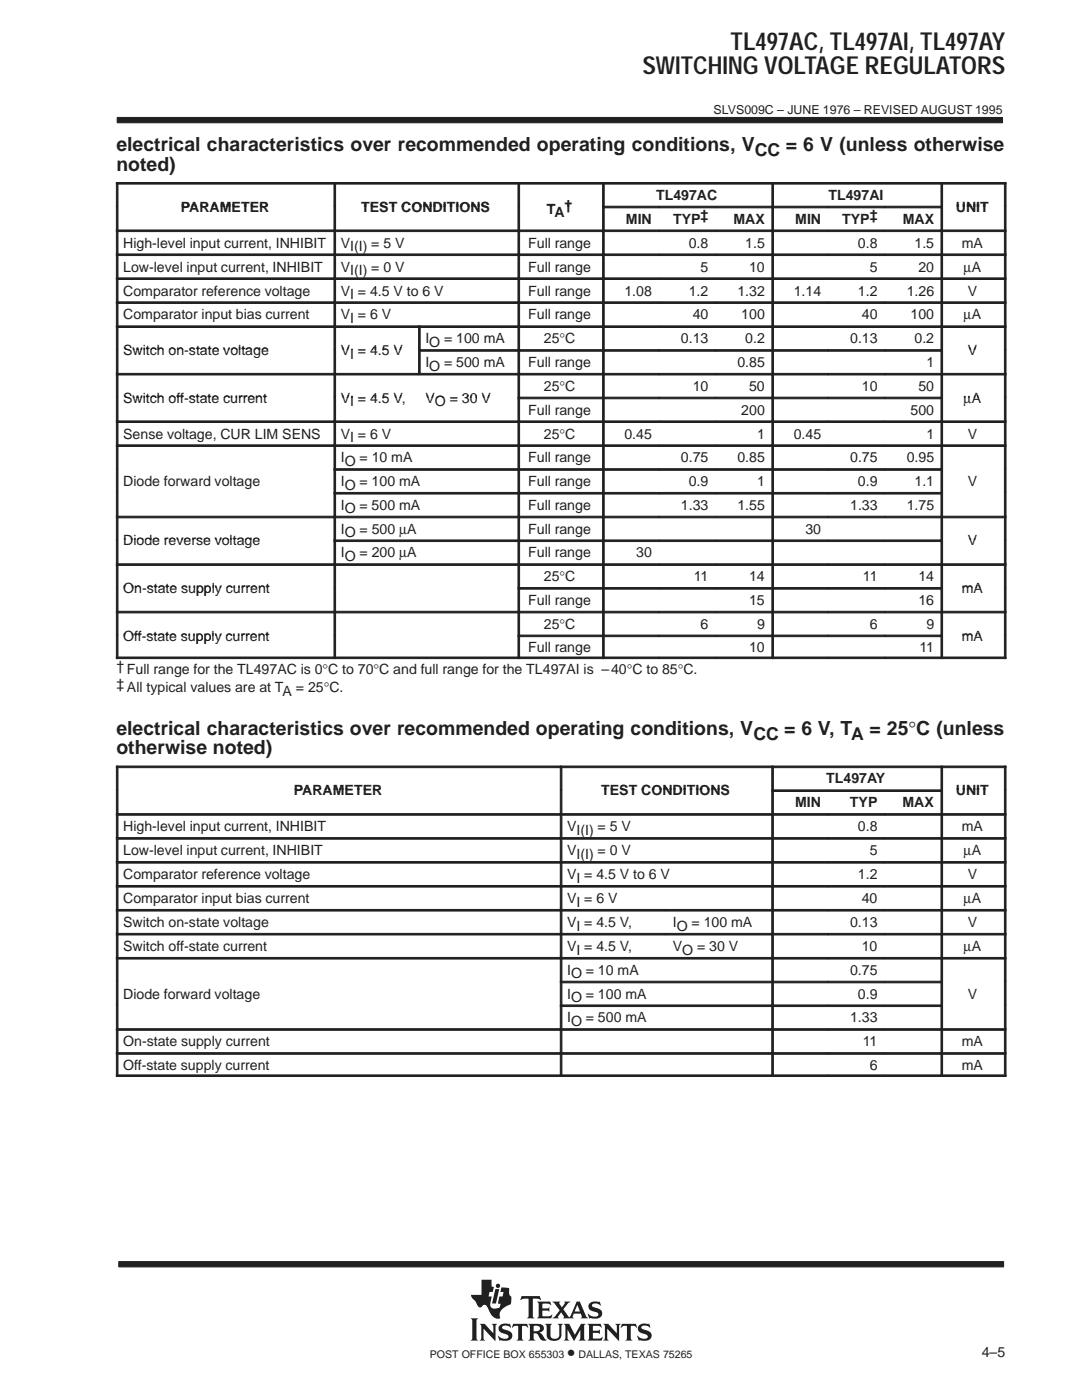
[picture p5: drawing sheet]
<svg xmlns="http://www.w3.org/2000/svg" width="216mm" height="279mm" viewBox="0 0 216 279" stroke-linecap="round" stroke-linejoin="round" font-family="sans-serif">
<g fill="#231f20" stroke="#231f20" stroke-width=".2">
<path d="M23.4 23.4h176.6v1.1h-176.6z" fill-rule="evenodd"/>
<path d="M23.7 251.8h176.6v1h-176.6z" fill-rule="evenodd"/>
</g>
<g fill="#231f20">
<path d="M98.8 257.3h.8l-.6 2.8h-.8z"/>
<path d="M105.4 264.2h1.9a.9 .9 0 0 1 1 .3 .9 .9 0 0 1 0 1.2l-.7 .2 .5 .4 .9 1.2a1.2 1.2 0 0 1-1.6-1l-.3-.4h-.6v1l.3 .4h-1.4l.3-.4v-2.5z" fill-rule="evenodd"/>
<path d="M110.2 259.8h1.6l-.2 .4 .5 .7 .6-.8-.1-.3h1.2l-.4 .2-1 1.3 1 1.4a.17 .17 0 0 0 .2 .2 .17 .17 0 0 0 .2-.2l1.3-2.9h.6l1.2 2.9 .4 .4-1.4-.1a.22 .22 0 0 0 .2-.1 .22 .22 0 0 0 0-.3l-.2-.4h-1.4l-.2 .7 .2 .2h-2.2l.2-.3-.5-.9-.7 .9 .2 .3h-1.3l.6-.4 .9-1.2z" fill-rule="evenodd"/>
<path d="M127.5 264.6l.7-.4 1.2 .1 .1-.2 .3 .8-.7-.3h-.7a.41 .41 0 0 0-.4 .4 .41 .41 0 0 0 .5 .4h.2a1.21 1.21 0 0 1 1.3 1.5l-.4 .4-.5 .2h-1.5l-.1 .1-.4-1 .9 .5h.9a.45 .45 0 0 0 .4-.5 .45 .45 0 0 0-.6-.3l-.2-.1a1.07 1.07 0 0 1-1-.4 1.07 1.07 0 0 1-.1-1.1z" fill-rule="evenodd"/>
<path d="M124.1 264.2h2.8l.2 .8-.6-.4h-.5l-.1 .1v2.4l.3 .4h-1.4l.3-.4v-2.4l-.1-.1h-.5l-.7 .4z" fill-rule="evenodd"/>
<path d="M117.2 264.2h2.6l.2 .8-.6-.4-1.1 .1v.9h1.1l.3-.3v.9l-.4-.2h-1v1l1.3 .1 .7-.3-.3 .7h-2.8l.3-.4v-2.5z" fill-rule="evenodd"/>
<path d="M120.4 264.2h1l1.7 1.9v-1.5l-.3-.4h1l-.3 .4v3l-2.3-2.4v2l.3 .3h-1.1l.3-.4v-2.5z" fill-rule="evenodd"/>
<path d="M112.5 264.2h1.1l1.1 2.2 1.2-2.2h1l-.3 .4v2.6l.3 .3h-1.4l.3-.4v-1.7l-1.3 2.2-1.3-2.3v1.8l.4 .4h-1.1l.3-.5v-2.3z" fill-rule="evenodd"/>
<path d="M99.8 264.4l.7-.2 1.1 .1 .1-.2 .3 .8-.6-.3h-.8a.41 .41 0 0 0-.4 .4 .41 .41 0 0 0 .5 .4 1.29 1.29 0 0 1 1.5 1.4 1.08 1.08 0 0 1-1.2 .8l-1.1-.1-.2 .1-.4-1 .8 .5 .5 .1 .6-.1 .3-.3a.72 .72 0 0 0-.9-.6 .99 .99 0 0 1-1-.6 .99 .99 0 0 1 .2-1.2z" fill-rule="evenodd"/>
<path d="M102.4 264.2h2.8l.2 .8-.7-.4h-.4l-.1 .1v2.4l.3 .4h-1.4l.3-.4v-2.4l-.1-.1h-.5l-.7 .4z" fill-rule="evenodd"/>
<path d="M108.8 264.2h1.3l-.3 .4v2l.2 .4 .5 .2 .8-.2 .3-.4v-2l-.3-.4h1l-.3 .4v1.9a1.53 1.53 0 0 1-2.2 1 .99 .99 0 0 1-.7-1.1v-1.8z" fill-rule="evenodd"/>
<path d="M95.7 264.2h1l1.7 1.9v-1.5l-.3-.4h1.1l-.3 .4v3l-2.4-2.4v1.9l.3 .4h-1.1l.3-.5v-2.3z" fill-rule="evenodd"/>
<path d="M93.9 263.1h1.5l-.3 .4v3.6l.3 .4h-1.5l.3-.4v-3.6z" fill-rule="evenodd"/>
<path d="M104.1 258.7h3.6l.2 .8-.4-.3h-1.2v3.6l.3 .3h-1.4l.3-.5v-3.4h-1.2l-.4 .3z" fill-rule="evenodd"/>
<path d="M107.2 259.8h2.6l.1 .7-.5-.3-1.2 .1v.8h1.1l.3-.2v.9l-.4-.2h-1v1l.2 .1h1.2l.5-.4 .1 .1-.2 .7h-2.8l.3-.5v-2.3z" fill-rule="evenodd"/>
<path d="M117.6 260.2a2.08 2.08 0 0 1 1.9-.3l.2-.2 .2 .8-.1 .1a1.16 1.16 0 0 0-1.7-.1 .82 .82 0 0 0 .9 .5 1.05 1.05 0 0 1 1.1 .7 1.05 1.05 0 0 1-.3 1.2l-.8 .3-1.2-.2-.2 .2-.3-1 1.1 .6h.5l.4-.2a.53 .53 0 0 0 0-.6 .53 .53 0 0 0-.6-.2 1.11 1.11 0 0 1-1.2-1.6z" fill-rule="evenodd"/>
<path d="M96.1 255.4h2v1.3l.5 .2-.3 .9h-.6l-.2 .9h.6l-.3 1.5 .1 .5a.88 .88 0 0 0 1.2 .4l.6-.2 .2-.7-.5-.1 .2-1.4h.7l.2-.9h-.7l.3-.9 1.5 .2v1.1l.2 .4 .2 .1v.7a.89 .89 0 0 1-.8 1.2 2.54 2.54 0 0 0-1.5 1.6v.4a.33 .33 0 0 1 .1 .5 .33 .33 0 0 1-.5 .1 2.23 2.23 0 0 1-1.8-1.8l-.2-.4a.7 .7 0 0 0-.6-.6 .7 .7 0 0 0-.7 .5 1.35 1.35 0 0 1-1.1-1.2l-.7-.7-.2-.6h2.1z" fill-rule="evenodd"/>
<circle cx="99.4" cy="256.6" r=".43"/>
</g>
<g fill="#fff">
<path d="M115.2 260.4l.5 1.3h-1z"/>
<path d="M106.5 264.6h.6a.56 .56 0 0 1 .7 .5 .56 .56 0 0 1-.7 .6h-.6z" fill-rule="evenodd"/>
</g>
<g fill="#231f20" stroke="#231f20" stroke-width=".2">
<path d="M23.2 36.4h.3v4.7h-.3z" fill-rule="evenodd"/>
<path d="M23.2 36.4h43.4v.3h-43.4z" fill-rule="evenodd"/>
<path d="M66.6 36.4h.4v4.7h-.4z" fill-rule="evenodd"/>
<path d="M66.6 36.4h36.7v.3h-36.7z" fill-rule="evenodd"/>
<path d="M103.4 36.4h.3v4.7h-.3z" fill-rule="evenodd"/>
<path d="M103.4 36.4h16.8v.3h-16.8z" fill-rule="evenodd"/>
<path d="M120.2 36.4h.4v4.7h-.4z" fill-rule="evenodd"/>
<path d="M120.2 36.4h33.8v.3h-33.8z" fill-rule="evenodd"/>
<path d="M154 36.4h.3v4.7h-.3z" fill-rule="evenodd"/>
<path d="M154 36.4h33.7v.3h-33.7z" fill-rule="evenodd"/>
<path d="M187.8 36.4h.3v4.7h-.3z" fill-rule="evenodd"/>
<path d="M200.4 36.4h.3v4.7h-.3z" fill-rule="evenodd"/>
<path d="M187.8 36.4h12.9v.3h-12.9z" fill-rule="evenodd"/>
<path d="M23.2 41.2h.3v4.7h-.3z" fill-rule="evenodd"/>
<path d="M66.6 41.2h.4v4.7h-.4z" fill-rule="evenodd"/>
<path d="M103.4 41.2h.3v4.7h-.3z" fill-rule="evenodd"/>
<path d="M120.2 41.2h.4v4.7h-.4z" fill-rule="evenodd"/>
<path d="M120.2 41.2h11.3v.3h-11.3z" fill-rule="evenodd"/>
<path d="M131.5 41.2h11.3v.3h-11.3z" fill-rule="evenodd"/>
<path d="M142.8 41.2h11.2v.3h-11.2z" fill-rule="evenodd"/>
<path d="M154 41.2h.3v4.7h-.3z" fill-rule="evenodd"/>
<path d="M154 41.2h11.3v.3h-11.3z" fill-rule="evenodd"/>
<path d="M165.3 41.2h11.2v.3h-11.2z" fill-rule="evenodd"/>
<path d="M176.6 41.2h11.1v.3h-11.1z" fill-rule="evenodd"/>
<path d="M187.8 41.2h.3v4.7h-.3z" fill-rule="evenodd"/>
<path d="M200.4 41.2h.3v4.7h-.3z" fill-rule="evenodd"/>
<path d="M23.2 45.9h.3v4.8h-.3z" fill-rule="evenodd"/>
<path d="M23.2 45.9h43.4v.3h-43.4z" fill-rule="evenodd"/>
<path d="M66.6 45.9h.4v4.8h-.4z" fill-rule="evenodd"/>
<path d="M66.6 45.9h36.7v.3h-36.7z" fill-rule="evenodd"/>
<path d="M103.4 45.9h.3v4.8h-.3z" fill-rule="evenodd"/>
<path d="M103.4 45.9h16.8v.3h-16.8z" fill-rule="evenodd"/>
<path d="M120.2 45.9h.4v4.8h-.4z" fill-rule="evenodd"/>
<path d="M120.2 45.9h11.3v.3h-11.3z" fill-rule="evenodd"/>
<path d="M131.5 45.9h11.3v.3h-11.3z" fill-rule="evenodd"/>
<path d="M142.8 45.9h11.2v.3h-11.2z" fill-rule="evenodd"/>
<path d="M154 45.9h.3v4.8h-.3z" fill-rule="evenodd"/>
<path d="M154 45.9h11.3v.3h-11.3z" fill-rule="evenodd"/>
<path d="M165.3 45.9h11.2v.3h-11.2z" fill-rule="evenodd"/>
<path d="M176.6 45.9h11.1v.3h-11.1z" fill-rule="evenodd"/>
<path d="M187.8 45.9h.3v4.8h-.3z" fill-rule="evenodd"/>
<path d="M200.4 45.9h.3v4.8h-.3z" fill-rule="evenodd"/>
<path d="M187.8 45.9h12.9v.3h-12.9z" fill-rule="evenodd"/>
<path d="M23.2 50.7h.3v4.7h-.3z" fill-rule="evenodd"/>
<path d="M23.2 50.7h43.4v.3h-43.4z" fill-rule="evenodd"/>
<path d="M66.6 50.7h.4v4.7h-.4z" fill-rule="evenodd"/>
<path d="M66.6 50.7h36.7v.3h-36.7z" fill-rule="evenodd"/>
<path d="M103.4 50.7h.3v4.7h-.3z" fill-rule="evenodd"/>
<path d="M103.4 50.7h16.8v.3h-16.8z" fill-rule="evenodd"/>
<path d="M120.2 50.7h.4v4.7h-.4z" fill-rule="evenodd"/>
<path d="M120.2 50.7h11.3v.3h-11.3z" fill-rule="evenodd"/>
<path d="M131.5 50.7h11.3v.3h-11.3z" fill-rule="evenodd"/>
<path d="M142.8 50.7h11.2v.3h-11.2z" fill-rule="evenodd"/>
<path d="M154 50.7h.3v4.7h-.3z" fill-rule="evenodd"/>
<path d="M154 50.7h11.3v.3h-11.3z" fill-rule="evenodd"/>
<path d="M165.3 50.7h11.2v.3h-11.2z" fill-rule="evenodd"/>
<path d="M176.6 50.7h11.1v.3h-11.1z" fill-rule="evenodd"/>
<path d="M187.8 50.7h.3v4.7h-.3z" fill-rule="evenodd"/>
<path d="M200.4 50.7h.3v4.7h-.3z" fill-rule="evenodd"/>
<path d="M187.8 50.7h12.9v.3h-12.9z" fill-rule="evenodd"/>
<path d="M23.2 55.5h.3v4.7h-.3z" fill-rule="evenodd"/>
<path d="M23.2 55.5h43.4v.3h-43.4z" fill-rule="evenodd"/>
<path d="M66.6 55.5h.4v4.7h-.4z" fill-rule="evenodd"/>
<path d="M66.6 55.5h36.7v.3h-36.7z" fill-rule="evenodd"/>
<path d="M103.4 55.5h.3v4.7h-.3z" fill-rule="evenodd"/>
<path d="M103.4 55.5h16.8v.3h-16.8z" fill-rule="evenodd"/>
<path d="M120.2 55.5h.4v4.7h-.4z" fill-rule="evenodd"/>
<path d="M120.2 55.5h11.3v.3h-11.3z" fill-rule="evenodd"/>
<path d="M131.5 55.5h11.3v.3h-11.3z" fill-rule="evenodd"/>
<path d="M142.8 55.5h11.2v.3h-11.2z" fill-rule="evenodd"/>
<path d="M154 55.5h.3v4.7h-.3z" fill-rule="evenodd"/>
<path d="M154 55.5h11.3v.3h-11.3z" fill-rule="evenodd"/>
<path d="M165.3 55.5h11.2v.3h-11.2z" fill-rule="evenodd"/>
<path d="M176.6 55.5h11.1v.3h-11.1z" fill-rule="evenodd"/>
<path d="M187.8 55.5h.3v4.7h-.3z" fill-rule="evenodd"/>
<path d="M200.4 55.5h.3v4.7h-.3z" fill-rule="evenodd"/>
<path d="M187.8 55.5h12.9v.3h-12.9z" fill-rule="evenodd"/>
<path d="M23.2 60.2h.3v4.8h-.3z" fill-rule="evenodd"/>
<path d="M23.2 60.2h43.4v.4h-43.4z" fill-rule="evenodd"/>
<path d="M66.6 60.2h.4v4.8h-.4z" fill-rule="evenodd"/>
<path d="M66.6 60.2h36.7v.4h-36.7z" fill-rule="evenodd"/>
<path d="M103.4 60.2h.3v4.8h-.3z" fill-rule="evenodd"/>
<path d="M103.4 60.2h16.8v.4h-16.8z" fill-rule="evenodd"/>
<path d="M120.2 60.2h.4v4.8h-.4z" fill-rule="evenodd"/>
<path d="M120.2 60.2h11.3v.4h-11.3z" fill-rule="evenodd"/>
<path d="M131.5 60.2h11.3v.4h-11.3z" fill-rule="evenodd"/>
<path d="M142.8 60.2h11.2v.4h-11.2z" fill-rule="evenodd"/>
<path d="M154 60.2h.3v4.8h-.3z" fill-rule="evenodd"/>
<path d="M154 60.2h11.3v.4h-11.3z" fill-rule="evenodd"/>
<path d="M165.3 60.2h11.2v.4h-11.2z" fill-rule="evenodd"/>
<path d="M176.6 60.2h11.1v.4h-11.1z" fill-rule="evenodd"/>
<path d="M187.8 60.2h.3v4.8h-.3z" fill-rule="evenodd"/>
<path d="M200.4 60.2h.3v4.8h-.3z" fill-rule="evenodd"/>
<path d="M187.8 60.2h12.9v.4h-12.9z" fill-rule="evenodd"/>
<path d="M23.2 65h.3v4.8h-.3z" fill-rule="evenodd"/>
<path d="M23.2 65h43.4v.4h-43.4z" fill-rule="evenodd"/>
<path d="M66.6 65h.4v4.8h-.4z" fill-rule="evenodd"/>
<path d="M66.6 65h16.9v.4h-16.9z" fill-rule="evenodd"/>
<path d="M83.5 65h.3v4.8h-.3z" fill-rule="evenodd"/>
<path d="M83.5 65h19.8v.4h-19.8z" fill-rule="evenodd"/>
<path d="M103.4 65h.3v4.8h-.3z" fill-rule="evenodd"/>
<path d="M103.4 65h16.8v.4h-16.8z" fill-rule="evenodd"/>
<path d="M120.2 65h.4v4.8h-.4z" fill-rule="evenodd"/>
<path d="M120.2 65h11.3v.4h-11.3z" fill-rule="evenodd"/>
<path d="M131.5 65h11.3v.4h-11.3z" fill-rule="evenodd"/>
<path d="M142.8 65h11.2v.4h-11.2z" fill-rule="evenodd"/>
<path d="M154 65h.3v4.8h-.3z" fill-rule="evenodd"/>
<path d="M154 65h11.3v.4h-11.3z" fill-rule="evenodd"/>
<path d="M165.3 65h11.2v.4h-11.2z" fill-rule="evenodd"/>
<path d="M176.6 65h11.1v.4h-11.1z" fill-rule="evenodd"/>
<path d="M187.8 65h.3v4.8h-.3z" fill-rule="evenodd"/>
<path d="M200.4 65h.3v4.8h-.3z" fill-rule="evenodd"/>
<path d="M187.8 65h12.9v.4h-12.9z" fill-rule="evenodd"/>
<path d="M23.2 69.8h.3v4.7h-.3z" fill-rule="evenodd"/>
<path d="M66.6 69.8h.4v4.7h-.4z" fill-rule="evenodd"/>
<path d="M83.5 69.8h.3v4.7h-.3z" fill-rule="evenodd"/>
<path d="M83.5 69.8h19.8v.3h-19.8z" fill-rule="evenodd"/>
<path d="M103.4 69.8h.3v4.7h-.3z" fill-rule="evenodd"/>
<path d="M103.4 69.8h16.8v.3h-16.8z" fill-rule="evenodd"/>
<path d="M120.2 69.8h.4v4.7h-.4z" fill-rule="evenodd"/>
<path d="M120.2 69.8h11.3v.3h-11.3z" fill-rule="evenodd"/>
<path d="M131.5 69.8h11.3v.3h-11.3z" fill-rule="evenodd"/>
<path d="M142.8 69.8h11.2v.3h-11.2z" fill-rule="evenodd"/>
<path d="M154 69.8h.3v4.7h-.3z" fill-rule="evenodd"/>
<path d="M154 69.8h11.3v.3h-11.3z" fill-rule="evenodd"/>
<path d="M165.3 69.8h11.2v.3h-11.2z" fill-rule="evenodd"/>
<path d="M176.6 69.8h11.1v.3h-11.1z" fill-rule="evenodd"/>
<path d="M187.8 69.8h.3v4.7h-.3z" fill-rule="evenodd"/>
<path d="M200.4 69.8h.3v4.7h-.3z" fill-rule="evenodd"/>
<path d="M23.2 74.5h.3v4.7h-.3z" fill-rule="evenodd"/>
<path d="M23.2 74.5h43.4v.3h-43.4z" fill-rule="evenodd"/>
<path d="M66.6 74.5h.4v4.7h-.4z" fill-rule="evenodd"/>
<path d="M66.6 74.5h16.9v.3h-16.9z" fill-rule="evenodd"/>
<path d="M83.5 74.5h19.8v.3h-19.8z" fill-rule="evenodd"/>
<path d="M103.4 74.5h.3v4.7h-.3z" fill-rule="evenodd"/>
<path d="M103.4 74.5h16.8v.3h-16.8z" fill-rule="evenodd"/>
<path d="M120.2 74.5h.4v4.7h-.4z" fill-rule="evenodd"/>
<path d="M120.2 74.5h11.3v.3h-11.3z" fill-rule="evenodd"/>
<path d="M131.5 74.5h11.3v.3h-11.3z" fill-rule="evenodd"/>
<path d="M142.8 74.5h11.2v.3h-11.2z" fill-rule="evenodd"/>
<path d="M154 74.5h.3v4.7h-.3z" fill-rule="evenodd"/>
<path d="M154 74.5h11.3v.3h-11.3z" fill-rule="evenodd"/>
<path d="M165.3 74.5h11.2v.3h-11.2z" fill-rule="evenodd"/>
<path d="M176.6 74.5h11.1v.3h-11.1z" fill-rule="evenodd"/>
<path d="M187.8 74.5h.3v4.7h-.3z" fill-rule="evenodd"/>
<path d="M200.4 74.5h.3v4.7h-.3z" fill-rule="evenodd"/>
<path d="M187.8 74.5h12.9v.3h-12.9z" fill-rule="evenodd"/>
<path d="M23.2 79.3h.3v4.7h-.3z" fill-rule="evenodd"/>
<path d="M66.6 79.3h.4v4.7h-.4z" fill-rule="evenodd"/>
<path d="M103.4 79.3h.3v4.7h-.3z" fill-rule="evenodd"/>
<path d="M103.4 79.3h16.8v.3h-16.8z" fill-rule="evenodd"/>
<path d="M120.2 79.3h.4v4.7h-.4z" fill-rule="evenodd"/>
<path d="M120.2 79.3h11.3v.3h-11.3z" fill-rule="evenodd"/>
<path d="M131.5 79.3h11.3v.3h-11.3z" fill-rule="evenodd"/>
<path d="M142.8 79.3h11.2v.3h-11.2z" fill-rule="evenodd"/>
<path d="M154 79.3h.3v4.7h-.3z" fill-rule="evenodd"/>
<path d="M154 79.3h11.3v.3h-11.3z" fill-rule="evenodd"/>
<path d="M165.3 79.3h11.2v.3h-11.2z" fill-rule="evenodd"/>
<path d="M176.6 79.3h11.1v.3h-11.1z" fill-rule="evenodd"/>
<path d="M187.8 79.3h.3v4.7h-.3z" fill-rule="evenodd"/>
<path d="M200.4 79.3h.3v4.7h-.3z" fill-rule="evenodd"/>
<path d="M23.2 84h.3v4.8h-.3z" fill-rule="evenodd"/>
<path d="M23.2 84h43.4v.3h-43.4z" fill-rule="evenodd"/>
<path d="M66.6 84h.4v4.8h-.4z" fill-rule="evenodd"/>
<path d="M66.6 84h36.7v.3h-36.7z" fill-rule="evenodd"/>
<path d="M103.4 84h.3v4.8h-.3z" fill-rule="evenodd"/>
<path d="M103.4 84h16.8v.3h-16.8z" fill-rule="evenodd"/>
<path d="M120.2 84h.4v4.8h-.4z" fill-rule="evenodd"/>
<path d="M120.2 84h11.3v.3h-11.3z" fill-rule="evenodd"/>
<path d="M131.5 84h11.3v.3h-11.3z" fill-rule="evenodd"/>
<path d="M142.8 84h11.2v.3h-11.2z" fill-rule="evenodd"/>
<path d="M154 84h.3v4.8h-.3z" fill-rule="evenodd"/>
<path d="M154 84h11.3v.3h-11.3z" fill-rule="evenodd"/>
<path d="M165.3 84h11.2v.3h-11.2z" fill-rule="evenodd"/>
<path d="M176.6 84h11.1v.3h-11.1z" fill-rule="evenodd"/>
<path d="M187.8 84h.3v4.8h-.3z" fill-rule="evenodd"/>
<path d="M200.4 84h.3v4.8h-.3z" fill-rule="evenodd"/>
<path d="M187.8 84h12.9v.3h-12.9z" fill-rule="evenodd"/>
<path d="M23.2 88.8h.3v4.7h-.3z" fill-rule="evenodd"/>
<path d="M23.2 88.8h43.4v.3h-43.4z" fill-rule="evenodd"/>
<path d="M66.6 88.8h.4v4.7h-.4z" fill-rule="evenodd"/>
<path d="M66.6 88.8h36.7v.3h-36.7z" fill-rule="evenodd"/>
<path d="M103.4 88.8h.3v4.7h-.3z" fill-rule="evenodd"/>
<path d="M103.4 88.8h16.8v.3h-16.8z" fill-rule="evenodd"/>
<path d="M120.2 88.8h.4v4.7h-.4z" fill-rule="evenodd"/>
<path d="M120.2 88.8h11.3v.3h-11.3z" fill-rule="evenodd"/>
<path d="M131.5 88.8h11.3v.3h-11.3z" fill-rule="evenodd"/>
<path d="M142.8 88.8h11.2v.3h-11.2z" fill-rule="evenodd"/>
<path d="M154 88.8h.3v4.7h-.3z" fill-rule="evenodd"/>
<path d="M154 88.8h11.3v.3h-11.3z" fill-rule="evenodd"/>
<path d="M165.3 88.8h11.2v.3h-11.2z" fill-rule="evenodd"/>
<path d="M176.6 88.8h11.1v.3h-11.1z" fill-rule="evenodd"/>
<path d="M187.8 88.8h.3v4.7h-.3z" fill-rule="evenodd"/>
<path d="M200.4 88.8h.3v4.7h-.3z" fill-rule="evenodd"/>
<path d="M187.8 88.8h12.9v.3h-12.9z" fill-rule="evenodd"/>
<path d="M23.2 93.5h.3v4.8h-.3z" fill-rule="evenodd"/>
<path d="M66.6 93.5h.4v4.8h-.4z" fill-rule="evenodd"/>
<path d="M66.6 93.5h36.7v.4h-36.7z" fill-rule="evenodd"/>
<path d="M103.4 93.5h.3v4.8h-.3z" fill-rule="evenodd"/>
<path d="M103.4 93.5h16.8v.4h-16.8z" fill-rule="evenodd"/>
<path d="M120.2 93.5h.4v4.8h-.4z" fill-rule="evenodd"/>
<path d="M120.2 93.5h11.3v.4h-11.3z" fill-rule="evenodd"/>
<path d="M131.5 93.5h11.3v.4h-11.3z" fill-rule="evenodd"/>
<path d="M142.8 93.5h11.2v.4h-11.2z" fill-rule="evenodd"/>
<path d="M154 93.5h.3v4.8h-.3z" fill-rule="evenodd"/>
<path d="M154 93.5h11.3v.4h-11.3z" fill-rule="evenodd"/>
<path d="M165.3 93.5h11.2v.4h-11.2z" fill-rule="evenodd"/>
<path d="M176.6 93.5h11.1v.4h-11.1z" fill-rule="evenodd"/>
<path d="M187.8 93.5h.3v4.8h-.3z" fill-rule="evenodd"/>
<path d="M200.4 93.5h.3v4.8h-.3z" fill-rule="evenodd"/>
<path d="M23.2 98.3h.3v4.7h-.3z" fill-rule="evenodd"/>
<path d="M66.6 98.3h.4v4.7h-.4z" fill-rule="evenodd"/>
<path d="M66.6 98.3h36.7v.3h-36.7z" fill-rule="evenodd"/>
<path d="M103.4 98.3h.3v4.7h-.3z" fill-rule="evenodd"/>
<path d="M103.4 98.3h16.8v.3h-16.8z" fill-rule="evenodd"/>
<path d="M120.2 98.3h.4v4.7h-.4z" fill-rule="evenodd"/>
<path d="M120.2 98.3h11.3v.3h-11.3z" fill-rule="evenodd"/>
<path d="M131.5 98.3h11.3v.3h-11.3z" fill-rule="evenodd"/>
<path d="M142.8 98.3h11.2v.3h-11.2z" fill-rule="evenodd"/>
<path d="M154 98.3h.3v4.7h-.3z" fill-rule="evenodd"/>
<path d="M154 98.3h11.3v.3h-11.3z" fill-rule="evenodd"/>
<path d="M165.3 98.3h11.2v.3h-11.2z" fill-rule="evenodd"/>
<path d="M176.6 98.3h11.1v.3h-11.1z" fill-rule="evenodd"/>
<path d="M187.8 98.3h.3v4.7h-.3z" fill-rule="evenodd"/>
<path d="M200.4 98.3h.3v4.7h-.3z" fill-rule="evenodd"/>
<path d="M23.2 103h.3v4.7h-.3z" fill-rule="evenodd"/>
<path d="M23.2 103h43.4v.3h-43.4z" fill-rule="evenodd"/>
<path d="M66.6 103h.4v4.7h-.4z" fill-rule="evenodd"/>
<path d="M66.6 103h36.7v.3h-36.7z" fill-rule="evenodd"/>
<path d="M103.4 103h.3v4.7h-.3z" fill-rule="evenodd"/>
<path d="M103.4 103h16.8v.3h-16.8z" fill-rule="evenodd"/>
<path d="M120.2 103h.4v4.7h-.4z" fill-rule="evenodd"/>
<path d="M120.2 103h11.3v.3h-11.3z" fill-rule="evenodd"/>
<path d="M131.5 103h11.3v.3h-11.3z" fill-rule="evenodd"/>
<path d="M142.8 103h11.2v.3h-11.2z" fill-rule="evenodd"/>
<path d="M154 103h.3v4.7h-.3z" fill-rule="evenodd"/>
<path d="M154 103h11.3v.3h-11.3z" fill-rule="evenodd"/>
<path d="M165.3 103h11.2v.3h-11.2z" fill-rule="evenodd"/>
<path d="M176.6 103h11.1v.3h-11.1z" fill-rule="evenodd"/>
<path d="M187.8 103h.3v4.7h-.3z" fill-rule="evenodd"/>
<path d="M200.4 103h.3v4.7h-.3z" fill-rule="evenodd"/>
<path d="M187.8 103h12.9v.3h-12.9z" fill-rule="evenodd"/>
<path d="M23.2 107.8h.3v4.7h-.3z" fill-rule="evenodd"/>
<path d="M66.6 107.8h.4v4.7h-.4z" fill-rule="evenodd"/>
<path d="M66.6 107.8h36.7v.3h-36.7z" fill-rule="evenodd"/>
<path d="M103.4 107.8h.3v4.7h-.3z" fill-rule="evenodd"/>
<path d="M103.4 107.8h16.8v.3h-16.8z" fill-rule="evenodd"/>
<path d="M120.2 107.8h.4v4.7h-.4z" fill-rule="evenodd"/>
<path d="M120.2 107.8h11.3v.3h-11.3z" fill-rule="evenodd"/>
<path d="M131.5 107.8h11.3v.3h-11.3z" fill-rule="evenodd"/>
<path d="M142.8 107.8h11.2v.3h-11.2z" fill-rule="evenodd"/>
<path d="M154 107.8h.3v4.7h-.3z" fill-rule="evenodd"/>
<path d="M154 107.8h11.3v.3h-11.3z" fill-rule="evenodd"/>
<path d="M165.3 107.8h11.2v.3h-11.2z" fill-rule="evenodd"/>
<path d="M176.6 107.8h11.1v.3h-11.1z" fill-rule="evenodd"/>
<path d="M187.8 107.8h.3v4.7h-.3z" fill-rule="evenodd"/>
<path d="M200.4 107.8h.3v4.7h-.3z" fill-rule="evenodd"/>
<path d="M23.2 112.5h.3v4.7h-.3z" fill-rule="evenodd"/>
<path d="M23.2 112.5h43.4v.3h-43.4z" fill-rule="evenodd"/>
<path d="M66.6 112.5h.4v4.7h-.4z" fill-rule="evenodd"/>
<path d="M66.6 112.5h36.7v.3h-36.7z" fill-rule="evenodd"/>
<path d="M103.4 112.5h.3v4.7h-.3z" fill-rule="evenodd"/>
<path d="M103.4 112.5h16.8v.3h-16.8z" fill-rule="evenodd"/>
<path d="M120.2 112.5h.4v4.7h-.4z" fill-rule="evenodd"/>
<path d="M120.2 112.5h11.3v.3h-11.3z" fill-rule="evenodd"/>
<path d="M131.5 112.5h11.3v.3h-11.3z" fill-rule="evenodd"/>
<path d="M142.8 112.5h11.2v.3h-11.2z" fill-rule="evenodd"/>
<path d="M154 112.5h.3v4.7h-.3z" fill-rule="evenodd"/>
<path d="M154 112.5h11.3v.3h-11.3z" fill-rule="evenodd"/>
<path d="M165.3 112.5h11.2v.3h-11.2z" fill-rule="evenodd"/>
<path d="M176.6 112.5h11.1v.3h-11.1z" fill-rule="evenodd"/>
<path d="M187.8 112.5h.3v4.7h-.3z" fill-rule="evenodd"/>
<path d="M200.4 112.5h.3v4.7h-.3z" fill-rule="evenodd"/>
<path d="M187.8 112.5h12.9v.3h-12.9z" fill-rule="evenodd"/>
<path d="M23.2 117.3h.3v4.7h-.3z" fill-rule="evenodd"/>
<path d="M66.6 117.3h.4v4.7h-.4z" fill-rule="evenodd"/>
<path d="M103.4 117.3h.3v4.7h-.3z" fill-rule="evenodd"/>
<path d="M103.4 117.3h16.8v.3h-16.8z" fill-rule="evenodd"/>
<path d="M120.2 117.3h.4v4.7h-.4z" fill-rule="evenodd"/>
<path d="M120.2 117.3h11.3v.3h-11.3z" fill-rule="evenodd"/>
<path d="M131.5 117.3h11.3v.3h-11.3z" fill-rule="evenodd"/>
<path d="M142.8 117.3h11.2v.3h-11.2z" fill-rule="evenodd"/>
<path d="M154 117.3h.3v4.7h-.3z" fill-rule="evenodd"/>
<path d="M154 117.3h11.3v.3h-11.3z" fill-rule="evenodd"/>
<path d="M165.3 117.3h11.2v.3h-11.2z" fill-rule="evenodd"/>
<path d="M176.6 117.3h11.1v.3h-11.1z" fill-rule="evenodd"/>
<path d="M187.8 117.3h.3v4.7h-.3z" fill-rule="evenodd"/>
<path d="M200.4 117.3h.3v4.7h-.3z" fill-rule="evenodd"/>
<path d="M23.2 122h.3v4.7h-.3z" fill-rule="evenodd"/>
<path d="M23.2 122h43.4v.3h-43.4z" fill-rule="evenodd"/>
<path d="M66.6 122h.4v4.7h-.4z" fill-rule="evenodd"/>
<path d="M66.6 122h36.7v.3h-36.7z" fill-rule="evenodd"/>
<path d="M103.4 122h.3v4.7h-.3z" fill-rule="evenodd"/>
<path d="M103.4 122h16.8v.3h-16.8z" fill-rule="evenodd"/>
<path d="M120.2 122h.4v4.7h-.4z" fill-rule="evenodd"/>
<path d="M120.2 122h11.3v.3h-11.3z" fill-rule="evenodd"/>
<path d="M131.5 122h11.3v.3h-11.3z" fill-rule="evenodd"/>
<path d="M142.8 122h11.2v.3h-11.2z" fill-rule="evenodd"/>
<path d="M154 122h.3v4.7h-.3z" fill-rule="evenodd"/>
<path d="M154 122h11.3v.3h-11.3z" fill-rule="evenodd"/>
<path d="M165.3 122h11.2v.3h-11.2z" fill-rule="evenodd"/>
<path d="M176.6 122h11.1v.3h-11.1z" fill-rule="evenodd"/>
<path d="M187.8 122h.3v4.7h-.3z" fill-rule="evenodd"/>
<path d="M200.4 122h.3v4.7h-.3z" fill-rule="evenodd"/>
<path d="M187.8 122h12.9v.3h-12.9z" fill-rule="evenodd"/>
<path d="M23.2 126.7h.3v4.7h-.3z" fill-rule="evenodd"/>
<path d="M23.2 131.1h43.4v.3h-43.4z" fill-rule="evenodd"/>
<path d="M66.6 126.7h.4v4.7h-.4z" fill-rule="evenodd"/>
<path d="M66.6 131.1h36.7v.3h-36.7z" fill-rule="evenodd"/>
<path d="M103.4 126.7h.3v4.7h-.3z" fill-rule="evenodd"/>
<path d="M103.4 126.7h16.8v.4h-16.8z" fill-rule="evenodd"/>
<path d="M103.4 131.1h16.8v.3h-16.8z" fill-rule="evenodd"/>
<path d="M120.2 126.7h.4v4.7h-.4z" fill-rule="evenodd"/>
<path d="M120.2 126.7h11.3v.4h-11.3z" fill-rule="evenodd"/>
<path d="M120.2 131.1h11.3v.3h-11.3z" fill-rule="evenodd"/>
<path d="M131.5 126.7h11.3v.4h-11.3z" fill-rule="evenodd"/>
<path d="M131.5 131.1h11.3v.3h-11.3z" fill-rule="evenodd"/>
<path d="M142.8 126.7h11.2v.4h-11.2z" fill-rule="evenodd"/>
<path d="M142.8 131.1h11.2v.3h-11.2z" fill-rule="evenodd"/>
<path d="M154 126.7h.3v4.7h-.3z" fill-rule="evenodd"/>
<path d="M154 126.7h11.3v.4h-11.3z" fill-rule="evenodd"/>
<path d="M154 131.1h11.3v.3h-11.3z" fill-rule="evenodd"/>
<path d="M165.3 126.7h11.2v.4h-11.2z" fill-rule="evenodd"/>
<path d="M165.3 131.1h11.2v.3h-11.2z" fill-rule="evenodd"/>
<path d="M176.6 126.7h11.1v.4h-11.1z" fill-rule="evenodd"/>
<path d="M176.6 131.1h11.1v.3h-11.1z" fill-rule="evenodd"/>
<path d="M187.8 126.7h.3v4.7h-.3z" fill-rule="evenodd"/>
<path d="M200.4 126.7h.3v4.7h-.3z" fill-rule="evenodd"/>
<path d="M187.8 131.1h12.9v.3h-12.9z" fill-rule="evenodd"/>
<path d="M23.2 152.9h.3v4.7h-.3z" fill-rule="evenodd"/>
<path d="M23.2 152.9h88.6v.3h-88.6z" fill-rule="evenodd"/>
<path d="M111.8 152.9h.3v4.7h-.3z" fill-rule="evenodd"/>
<path d="M111.8 152.9h42.2v.3h-42.2z" fill-rule="evenodd"/>
<path d="M154 152.9h.3v4.7h-.3z" fill-rule="evenodd"/>
<path d="M154 152.9h33.7v.3h-33.7z" fill-rule="evenodd"/>
<path d="M187.8 152.9h.3v4.7h-.3z" fill-rule="evenodd"/>
<path d="M200.4 152.9h.3v4.7h-.3z" fill-rule="evenodd"/>
<path d="M187.8 152.9h12.9v.3h-12.9z" fill-rule="evenodd"/>
<path d="M23.2 157.6h.3v4.7h-.3z" fill-rule="evenodd"/>
<path d="M111.8 157.6h.3v4.7h-.3z" fill-rule="evenodd"/>
<path d="M154 157.6h.3v4.7h-.3z" fill-rule="evenodd"/>
<path d="M154 157.6h11.2v.4h-11.2z" fill-rule="evenodd"/>
<path d="M165.3 157.6h11.2v.4h-11.2z" fill-rule="evenodd"/>
<path d="M176.5 157.6h11.2v.4h-11.2z" fill-rule="evenodd"/>
<path d="M187.8 157.6h.3v4.7h-.3z" fill-rule="evenodd"/>
<path d="M200.4 157.6h.3v4.7h-.3z" fill-rule="evenodd"/>
<path d="M23.2 162.4h.3v4.7h-.3z" fill-rule="evenodd"/>
<path d="M23.2 162.4h88.6v.3h-88.6z" fill-rule="evenodd"/>
<path d="M111.8 162.4h.3v4.7h-.3z" fill-rule="evenodd"/>
<path d="M111.8 162.4h42.2v.3h-42.2z" fill-rule="evenodd"/>
<path d="M154 162.4h.3v4.7h-.3z" fill-rule="evenodd"/>
<path d="M154 162.4h11.2v.3h-11.2z" fill-rule="evenodd"/>
<path d="M165.3 162.4h11.2v.3h-11.2z" fill-rule="evenodd"/>
<path d="M176.5 162.4h11.2v.3h-11.2z" fill-rule="evenodd"/>
<path d="M187.8 162.4h.3v4.7h-.3z" fill-rule="evenodd"/>
<path d="M200.4 162.4h.3v4.7h-.3z" fill-rule="evenodd"/>
<path d="M187.8 162.4h12.9v.3h-12.9z" fill-rule="evenodd"/>
<path d="M23.2 167.2h.3v4.7h-.3z" fill-rule="evenodd"/>
<path d="M23.2 167.2h88.6v.3h-88.6z" fill-rule="evenodd"/>
<path d="M111.8 167.2h.3v4.7h-.3z" fill-rule="evenodd"/>
<path d="M111.8 167.2h42.2v.3h-42.2z" fill-rule="evenodd"/>
<path d="M154 167.2h.3v4.7h-.3z" fill-rule="evenodd"/>
<path d="M154 167.2h11.2v.3h-11.2z" fill-rule="evenodd"/>
<path d="M165.3 167.2h11.2v.3h-11.2z" fill-rule="evenodd"/>
<path d="M176.5 167.2h11.2v.3h-11.2z" fill-rule="evenodd"/>
<path d="M187.8 167.2h.3v4.7h-.3z" fill-rule="evenodd"/>
<path d="M200.4 167.2h.3v4.7h-.3z" fill-rule="evenodd"/>
<path d="M187.8 167.2h12.9v.3h-12.9z" fill-rule="evenodd"/>
<path d="M23.2 171.9h.3v4.8h-.3z" fill-rule="evenodd"/>
<path d="M23.2 171.9h88.6v.4h-88.6z" fill-rule="evenodd"/>
<path d="M111.8 171.9h.3v4.8h-.3z" fill-rule="evenodd"/>
<path d="M111.8 171.9h42.2v.4h-42.2z" fill-rule="evenodd"/>
<path d="M154 171.9h.3v4.8h-.3z" fill-rule="evenodd"/>
<path d="M154 171.9h11.2v.4h-11.2z" fill-rule="evenodd"/>
<path d="M165.3 171.9h11.2v.4h-11.2z" fill-rule="evenodd"/>
<path d="M176.5 171.9h11.2v.4h-11.2z" fill-rule="evenodd"/>
<path d="M187.8 171.9h.3v4.8h-.3z" fill-rule="evenodd"/>
<path d="M200.4 171.9h.3v4.8h-.3z" fill-rule="evenodd"/>
<path d="M187.8 171.9h12.9v.4h-12.9z" fill-rule="evenodd"/>
<path d="M23.2 176.7h.3v4.8h-.3z" fill-rule="evenodd"/>
<path d="M23.2 176.7h88.6v.3h-88.6z" fill-rule="evenodd"/>
<path d="M111.8 176.7h.3v4.8h-.3z" fill-rule="evenodd"/>
<path d="M111.8 176.7h42.2v.3h-42.2z" fill-rule="evenodd"/>
<path d="M154 176.7h.3v4.8h-.3z" fill-rule="evenodd"/>
<path d="M154 176.7h11.2v.3h-11.2z" fill-rule="evenodd"/>
<path d="M165.3 176.7h11.2v.3h-11.2z" fill-rule="evenodd"/>
<path d="M176.5 176.7h11.2v.3h-11.2z" fill-rule="evenodd"/>
<path d="M187.8 176.7h.3v4.8h-.3z" fill-rule="evenodd"/>
<path d="M200.4 176.7h.3v4.8h-.3z" fill-rule="evenodd"/>
<path d="M187.8 176.7h12.9v.3h-12.9z" fill-rule="evenodd"/>
<path d="M23.2 181.5h.3v4.8h-.3z" fill-rule="evenodd"/>
<path d="M23.2 181.5h88.6v.3h-88.6z" fill-rule="evenodd"/>
<path d="M111.8 181.5h.3v4.8h-.3z" fill-rule="evenodd"/>
<path d="M111.8 181.5h21.1v.3h-21.1z" fill-rule="evenodd"/>
<path d="M132.9 181.5h21.1v.3h-21.1z" fill-rule="evenodd"/>
<path d="M154 181.5h.3v4.8h-.3z" fill-rule="evenodd"/>
<path d="M154 181.5h11.2v.3h-11.2z" fill-rule="evenodd"/>
<path d="M165.3 181.5h11.2v.3h-11.2z" fill-rule="evenodd"/>
<path d="M176.5 181.5h11.2v.3h-11.2z" fill-rule="evenodd"/>
<path d="M187.8 181.5h.3v4.8h-.3z" fill-rule="evenodd"/>
<path d="M200.4 181.5h.3v4.8h-.3z" fill-rule="evenodd"/>
<path d="M187.8 181.5h12.9v.3h-12.9z" fill-rule="evenodd"/>
<path d="M23.2 186.3h.3v4.7h-.3z" fill-rule="evenodd"/>
<path d="M23.2 186.3h88.6v.3h-88.6z" fill-rule="evenodd"/>
<path d="M111.8 186.3h.3v4.7h-.3z" fill-rule="evenodd"/>
<path d="M111.8 186.3h21.1v.3h-21.1z" fill-rule="evenodd"/>
<path d="M132.9 186.3h21.1v.3h-21.1z" fill-rule="evenodd"/>
<path d="M154 186.3h.3v4.7h-.3z" fill-rule="evenodd"/>
<path d="M154 186.3h11.2v.3h-11.2z" fill-rule="evenodd"/>
<path d="M165.3 186.3h11.2v.3h-11.2z" fill-rule="evenodd"/>
<path d="M176.5 186.3h11.2v.3h-11.2z" fill-rule="evenodd"/>
<path d="M187.8 186.3h.3v4.7h-.3z" fill-rule="evenodd"/>
<path d="M200.4 186.3h.3v4.7h-.3z" fill-rule="evenodd"/>
<path d="M187.8 186.3h12.9v.3h-12.9z" fill-rule="evenodd"/>
<path d="M23.2 191.1h.3v4.7h-.3z" fill-rule="evenodd"/>
<path d="M23.2 191.1h88.6v.3h-88.6z" fill-rule="evenodd"/>
<path d="M111.8 191.1h.3v4.7h-.3z" fill-rule="evenodd"/>
<path d="M111.8 191.1h42.2v.3h-42.2z" fill-rule="evenodd"/>
<path d="M154 191.1h.3v4.7h-.3z" fill-rule="evenodd"/>
<path d="M154 191.1h11.2v.3h-11.2z" fill-rule="evenodd"/>
<path d="M165.3 191.1h11.2v.3h-11.2z" fill-rule="evenodd"/>
<path d="M176.5 191.1h11.2v.3h-11.2z" fill-rule="evenodd"/>
<path d="M187.8 191.1h.3v4.7h-.3z" fill-rule="evenodd"/>
<path d="M200.4 191.1h.3v4.7h-.3z" fill-rule="evenodd"/>
<path d="M187.8 191.1h12.9v.3h-12.9z" fill-rule="evenodd"/>
<path d="M23.2 195.8h.3v4.7h-.3z" fill-rule="evenodd"/>
<path d="M111.8 195.8h.3v4.7h-.3z" fill-rule="evenodd"/>
<path d="M111.8 195.8h42.2v.3h-42.2z" fill-rule="evenodd"/>
<path d="M154 195.8h.3v4.7h-.3z" fill-rule="evenodd"/>
<path d="M154 195.8h11.2v.3h-11.2z" fill-rule="evenodd"/>
<path d="M165.3 195.8h11.2v.3h-11.2z" fill-rule="evenodd"/>
<path d="M176.5 195.8h11.2v.3h-11.2z" fill-rule="evenodd"/>
<path d="M187.8 195.8h.3v4.7h-.3z" fill-rule="evenodd"/>
<path d="M200.4 195.8h.3v4.7h-.3z" fill-rule="evenodd"/>
<path d="M23.2 200.6h.3v4.7h-.3z" fill-rule="evenodd"/>
<path d="M111.8 200.6h.3v4.7h-.3z" fill-rule="evenodd"/>
<path d="M111.8 200.6h42.2v.3h-42.2z" fill-rule="evenodd"/>
<path d="M154 200.6h.3v4.7h-.3z" fill-rule="evenodd"/>
<path d="M154 200.6h11.2v.3h-11.2z" fill-rule="evenodd"/>
<path d="M165.3 200.6h11.2v.3h-11.2z" fill-rule="evenodd"/>
<path d="M176.5 200.6h11.2v.3h-11.2z" fill-rule="evenodd"/>
<path d="M187.8 200.6h.3v4.7h-.3z" fill-rule="evenodd"/>
<path d="M200.4 200.6h.3v4.7h-.3z" fill-rule="evenodd"/>
<path d="M23.2 205.3h.3v4.8h-.3z" fill-rule="evenodd"/>
<path d="M23.2 205.3h88.6v.3h-88.6z" fill-rule="evenodd"/>
<path d="M111.8 205.3h.3v4.8h-.3z" fill-rule="evenodd"/>
<path d="M111.8 205.3h42.2v.3h-42.2z" fill-rule="evenodd"/>
<path d="M154 205.3h.3v4.8h-.3z" fill-rule="evenodd"/>
<path d="M154 205.3h11.2v.3h-11.2z" fill-rule="evenodd"/>
<path d="M165.3 205.3h11.2v.3h-11.2z" fill-rule="evenodd"/>
<path d="M176.5 205.3h11.2v.3h-11.2z" fill-rule="evenodd"/>
<path d="M187.8 205.3h.3v4.8h-.3z" fill-rule="evenodd"/>
<path d="M200.4 205.3h.3v4.8h-.3z" fill-rule="evenodd"/>
<path d="M187.8 205.3h12.9v.3h-12.9z" fill-rule="evenodd"/>
<path d="M23.2 210.1h.3v4.7h-.3z" fill-rule="evenodd"/>
<path d="M23.2 210.1h88.6v.3h-88.6z" fill-rule="evenodd"/>
<path d="M23.2 214.5h88.6v.3h-88.6z" fill-rule="evenodd"/>
<path d="M111.8 210.1h.3v4.7h-.3z" fill-rule="evenodd"/>
<path d="M111.8 210.1h42.2v.3h-42.2z" fill-rule="evenodd"/>
<path d="M111.8 214.5h42.2v.3h-42.2z" fill-rule="evenodd"/>
<path d="M154 210.1h.3v4.7h-.3z" fill-rule="evenodd"/>
<path d="M154 210.1h11.2v.3h-11.2z" fill-rule="evenodd"/>
<path d="M154 214.5h11.2v.3h-11.2z" fill-rule="evenodd"/>
<path d="M165.3 210.1h11.2v.3h-11.2z" fill-rule="evenodd"/>
<path d="M165.3 214.5h11.2v.3h-11.2z" fill-rule="evenodd"/>
<path d="M176.5 210.1h11.2v.3h-11.2z" fill-rule="evenodd"/>
<path d="M176.5 214.5h11.2v.3h-11.2z" fill-rule="evenodd"/>
<path d="M187.8 210.1h.3v4.7h-.3z" fill-rule="evenodd"/>
<path d="M200.4 210.1h.3v4.7h-.3z" fill-rule="evenodd"/>
<path d="M187.8 210.1h12.9v.3h-12.9z" fill-rule="evenodd"/>
<path d="M187.8 214.5h12.9v.3h-12.9z" fill-rule="evenodd"/>
</g>
<g font-size="4.9" fill="#231f20">
<text x="145.8" y="9.9">TL497AC, TL497AI, TL497AY</text>
<text x="128.2" y="14.8">SWITCHING VOLTAGE REGULATORS</text>
</g>
<g font-size="3.9" fill="#231f20">
<text x="23.2" y="34">noted)</text>
<text x="23.2" y="30.2">electrical characteristics over recommended operating conditions, V</text>
<text x="23.2" y="146.6">electrical characteristics over recommended operating conditions, V</text>
<text x="23.2" y="150.5">otherwise noted)</text>
</g>
<g font-size="3.5" fill="#231f20">
<text x="150.6" y="31.1">CC = 6 V (unless otherwise</text>
<text x="150.3" y="147.6">CC = 6 V, TA = 25°C (unless</text>
<text x="113.2" y="271">•</text>
</g>
<g font-size="2.8" fill="#231f20">
<text x="130.9" y="39.9">TL497AC</text>
<text x="165.3" y="39.9">TL497AI</text>
<text x="36.1" y="42.3">PARAMETER</text>
<text x="72.1" y="42.3">TEST CONDITIONS</text>
<text x="109.1" y="42.6">TA†</text>
<text x="109.1" y="42.6">T †</text>
<text x="124.9" y="44.6">MIN</text>
<text x="134.3" y="44.6">TYP‡</text>
<text x="146.3" y="44.6">MAX</text>
<text x="158.7" y="44.6">MIN</text>
<text x="168.1" y="44.6">TYP‡</text>
<text x="180.1" y="44.6">MAX</text>
<text x="190.7" y="42.3">UNIT</text>
<text x="24.6" y="49.4">High-level input current, INHIBIT</text>
<text x="68" y="49.4">VI(I) = 5 V</text>
<text x="105.4" y="49.4">Full range</text>
<text x="137.4" y="49.4">0.8</text>
<text x="148.7" y="49.4">1.5</text>
<text x="171.2" y="49.4">0.8</text>
<text x="182.5" y="49.4">1.5</text>
<text x="191.9" y="49.4">mA</text>
<text x="24.6" y="54.2">Low-level input current, INHIBIT</text>
<text x="24.6" y="59">Comparator reference voltage</text>
<text x="68" y="54.2">VI(I) = 0 V</text>
<text x="68" y="59">VI = 4.5 V to 6 V</text>
<text x="105.4" y="54.2">Full range</text>
<text x="105.4" y="59">Full range</text>
<text x="124.6" y="59">1.08</text>
<text x="137.4" y="59">1.2</text>
<text x="139.8" y="54.2">5</text>
<text x="147.1" y="59">1.32</text>
<text x="149.5" y="54.2">10</text>
<text x="158.4" y="59">1.14</text>
<text x="171.2" y="59">1.2</text>
<text x="173.6" y="54.2">5</text>
<text x="180.9" y="59">1.26</text>
<text x="183.3" y="54.2">20</text>
<text x="192.3" y="54.2">µA</text>
<text x="193.1" y="59">V</text>
<text x="24.6" y="63.8">Comparator input bias current</text>
<text x="68" y="63.8">VI = 6 V</text>
<text x="105.4" y="63.8">Full range</text>
<text x="138.2" y="63.8">40</text>
<text x="147.9" y="63.8">100</text>
<text x="172" y="63.8">40</text>
<text x="181.7" y="63.8">100</text>
<text x="192.3" y="63.8">µA</text>
<text x="24.6" y="70.9">Switch on state voltage</text>
<text x="24.6" y="70.9">Switch on-state voltage</text>
<text x="68" y="70.9">VI = 4 5 V</text>
<text x="68" y="70.9">VI = 4.5 V</text>
<text x="84.9" y="68.5">IO = 100 mA</text>
<text x="108.5" y="68.5">25°C</text>
<text x="135.9" y="68.5">0.13</text>
<text x="148.7" y="68.5">0.2</text>
<text x="169.6" y="68.5">0.13</text>
<text x="182.5" y="68.5">0.2</text>
<text x="193.1" y="70.9">V</text>
<text x="84.9" y="73.3">IO = 500 mA</text>
<text x="105.4" y="73.3">Full range</text>
<text x="108.5" y="78">25°C</text>
<text x="138.2" y="78">10</text>
<text x="147.1" y="73.3">0.85</text>
<text x="149.5" y="78">50</text>
<text x="172" y="78">10</text>
<text x="183.3" y="78">50</text>
<text x="184.8" y="73.3">1</text>
<text x="24.6" y="80.4">Switch off state current</text>
<text x="24.6" y="80.4">Switch off-state current</text>
<text x="68" y="80.4">VI = 4 5 V,</text>
<text x="68" y="80.4">VI = 4.5 V</text>
<text x="84.9" y="80.4">VO = 30 V</text>
<text x="105.4" y="82.7">Full range</text>
<text x="147.9" y="82.7">200</text>
<text x="181.7" y="82.7">500</text>
<text x="192.3" y="80.4">µA</text>
<text x="24.6" y="87.5">Sense voltage, CUR LIM SENS</text>
<text x="68" y="87.5">VI = 6 V</text>
<text x="108.5" y="87.5">25°C</text>
<text x="124.6" y="87.5">0.45</text>
<text x="151.1" y="87.5">1</text>
<text x="158.4" y="87.5">0.45</text>
<text x="184.8" y="87.5">1</text>
<text x="193.1" y="87.5">V</text>
<text x="68" y="92.3">IO = 10 mA</text>
<text x="105.4" y="92.3">Full range</text>
<text x="135.9" y="92.3">0.75</text>
<text x="147.1" y="92.3">0.85</text>
<text x="169.6" y="92.3">0.75</text>
<text x="180.9" y="92.3">0.95</text>
<text x="24.6" y="97">Diode forward voltage</text>
<text x="68" y="97">IO = 100 mA</text>
<text x="68" y="101.8">IO = 500 mA</text>
<text x="105.4" y="97">Full range</text>
<text x="105.4" y="101.8">Full range</text>
<text x="135.9" y="101.8">1.33</text>
<text x="137.4" y="97">0.9</text>
<text x="147.1" y="101.8">1.55</text>
<text x="151.1" y="97">1</text>
<text x="169.6" y="101.8">1.33</text>
<text x="171.2" y="97">0.9</text>
<text x="180.9" y="101.8">1.75</text>
<text x="182.5" y="97">1.1</text>
<text x="193.1" y="97">V</text>
<text x="68" y="106.5">IO = 500 µA</text>
<text x="105.4" y="106.5">Full range</text>
<text x="160.7" y="106.5">30</text>
<text x="24.6" y="108.9">Diode reverse voltage</text>
<text x="68" y="111.2">IO = 200 µA</text>
<text x="105.4" y="111.2">Full range</text>
<text x="126.9" y="111.2">30</text>
<text x="193.1" y="108.9">V</text>
<text x="24.6" y="118.4">On state supply current</text>
<text x="24.6" y="118.4">On-state supply current</text>
<text x="108.5" y="116">25°C</text>
<text x="138.4" y="116">11</text>
<text x="149.5" y="116">14</text>
<text x="172.2" y="116">11</text>
<text x="183.3" y="116">14</text>
<text x="191.9" y="118.4">mA</text>
<text x="105.4" y="120.7">Full range</text>
<text x="108.5" y="125.5">25°C</text>
<text x="139.8" y="125.5">6</text>
<text x="149.5" y="120.7">15</text>
<text x="151.1" y="125.5">9</text>
<text x="173.6" y="125.5">6</text>
<text x="183.3" y="120.7">16</text>
<text x="184.8" y="125.5">9</text>
<text x="24.6" y="127.8">Off state supply current</text>
<text x="24.6" y="127.8">Off-state supply current</text>
<text x="105.4" y="130.2">Full range</text>
<text x="149.5" y="130.2">10</text>
<text x="183.5" y="130.2">11</text>
<text x="191.9" y="127.8">mA</text>
<text x="23.2" y="137.4">‡ All typical values are at T</text>
<text x="23.2" y="133.9">† Full range for the TL497AC is 0°C to 70°C and full range for the TL497AI is –40°C to 85°C.</text>
<text x="56.4" y="138.8">A = 25°C.</text>
<text x="58.6" y="158.7">PARAMETER</text>
<text x="120" y="158.7">TEST CONDITIONS</text>
<text x="158.7" y="161.1">MIN</text>
<text x="164.9" y="156.4">TL497AY</text>
<text x="169.6" y="161.1">TYP</text>
<text x="180.1" y="161.1">MAX</text>
<text x="190.7" y="158.7">UNIT</text>
<text x="24.6" y="165.9">High-level input current, INHIBIT</text>
<text x="113.2" y="165.9">VI(I) = 5 V</text>
<text x="171.2" y="165.9">0.8</text>
<text x="191.9" y="165.9">mA</text>
<text x="24.6" y="170.7">Low-level input current, INHIBIT</text>
<text x="113.2" y="170.7">VI(I) = 0 V</text>
<text x="173.5" y="170.7">5</text>
<text x="192.3" y="170.7">µA</text>
<text x="24.6" y="175.5">Comparator reference voltage</text>
<text x="113.2" y="175.5">VI = 4.5 V to 6 V</text>
<text x="171.2" y="175.5">1.2</text>
<text x="193.1" y="175.5">V</text>
<text x="24.6" y="180.2">Comparator input bias current</text>
<text x="24.6" y="185">Switch on-state voltage</text>
<text x="113.2" y="180.2">VI = 6 V</text>
<text x="113.2" y="185">VI = 4.5 V,</text>
<text x="134.3" y="185">IO = 100 mA</text>
<text x="169.6" y="185">0.13</text>
<text x="172" y="180.2">40</text>
<text x="192.3" y="180.2">µA</text>
<text x="193.1" y="185">V</text>
<text x="24.6" y="189.8">Switch off-state current</text>
<text x="113.2" y="189.8">VI = 4.5 V,</text>
<text x="134.3" y="189.8">VO = 30 V</text>
<text x="172" y="189.8">10</text>
<text x="192.3" y="189.8">µA</text>
<text x="113.2" y="194.6">IO = 10 mA</text>
<text x="169.6" y="194.6">0.75</text>
<text x="24.6" y="199.3">Diode forward voltage</text>
<text x="113.2" y="199.3">IO = 100 mA</text>
<text x="171.2" y="199.3">0.9</text>
<text x="193.1" y="199.3">V</text>
<text x="24.6" y="208.8">On-state supply current</text>
<text x="113.2" y="204">IO = 500 mA</text>
<text x="169.6" y="204">1.33</text>
<text x="172.2" y="208.8">11</text>
<text x="191.9" y="208.8">mA</text>
<text x="24.6" y="213.6">Off-state supply current</text>
<text x="173.5" y="213.6">6</text>
<text x="191.9" y="213.6">mA</text>
<text x="195.9" y="270.7">4–5</text>
</g>
<text font-size="2.5" fill="#231f20" x="142.4" y="22.7">SLVS009C – JUNE 1976 – REVISED AUGUST 1995</text>
<g font-size="2.1" fill="#231f20">
<text x="85.8" y="271">POST OFFICE BOX 655303</text>
<text x="115.4" y="271">DALLAS, TEXAS 75265</text>
</g>
</svg>
